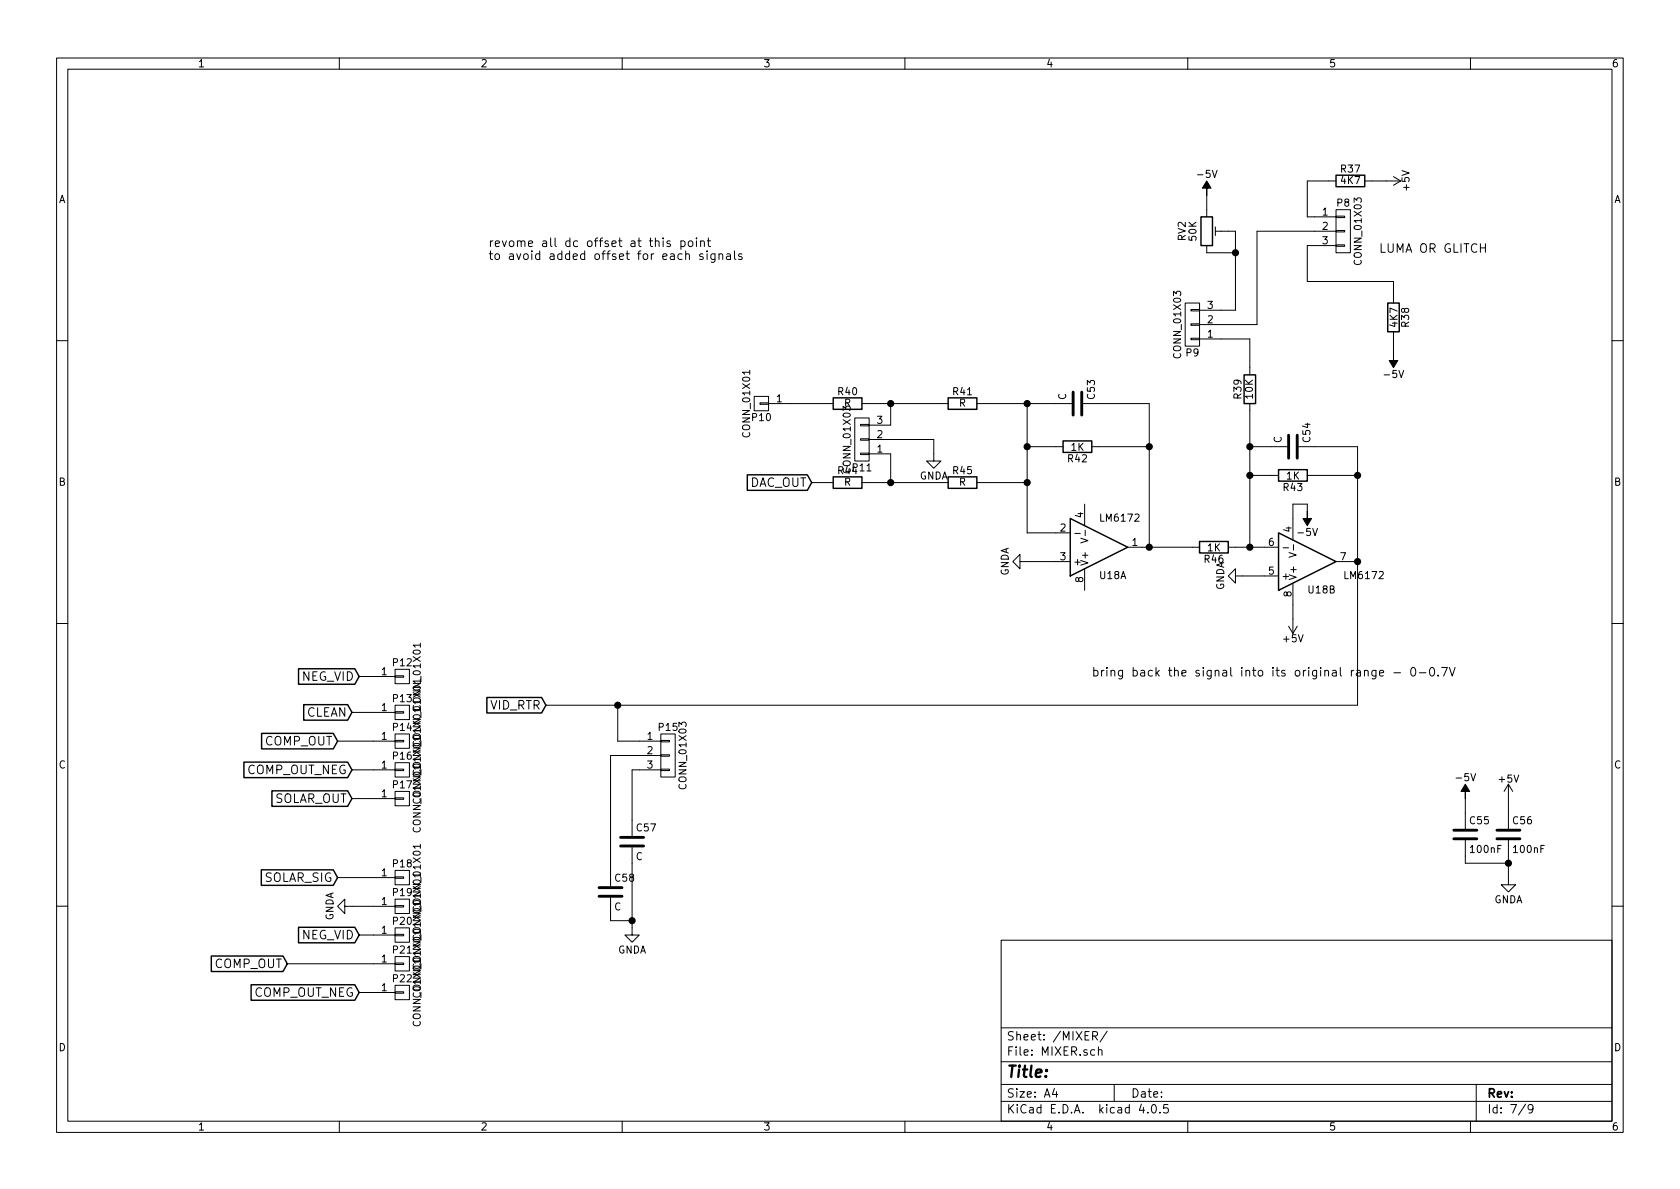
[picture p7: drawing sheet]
<svg xmlns="http://www.w3.org/2000/svg" width="297mm" height="210mm" viewBox="0 0 297 210" stroke-linecap="round" stroke-linejoin="round" font-family="sans-serif">
<g fill="none" stroke="#000" stroke-width=".18">
<path d="M10 10.3h277v189.9h-277zM12 12.2h273v186.1h-273zM60 10.3v1.9M110 10.3v1.9M160 10.3v1.9M210 10.3v1.9M260 10.3v1.9M213.4 34.5v3.8M236.2 38.2h1.5v.3h-1.5zM236.2 37.1h2.6v7.6h-2.6zM236.2 32h-5.1v6.3h5.1M241.3 32h6.3"/>
<path d="M246.4 31.2l1.2 .8M247.6 32l-1.2 .8M117.2 42.1v.1M117.2 42.6v1M118.5 42.7l-.4-.1-.2 .2 .1 .2 .5 .2v.3h-.6M120.4 42.7a.48 .48 0 0 1 .7 0v.8a.48 .48 0 0 1-.7 0M120.4 42.6v1.5M121.8 42.7l.2-.1 .4 .1 .1 .6-.1 .2-.4 .1-.2-.1zM123.1 42.1v.1M123.1 42.6v1M123.9 42.7h.1a.36 .36 0 0 1 .5 .1v.8M123.9 42.6v1"/>
<path d="M124.3 45l-.4-.1-.2 .2 .1 .2 .5 .2v.3h-.6M125 44.4v.1M125 44.9v1M125 42.6h.6M125.2 42.1v1.3l.4 .2M126.4 44.9v1.2l-.3 .3-.3-.1M126.4 45a.48 .48 0 0 0-.6 0v.7a.48 .48 0 0 0 .6 .1M127.1 45h.1a.36 .36 0 0 1 .6 .1v.8M127.1 44.9v1M128.5 45h.6l.1 .9M129.2 45.2l-.5 .1a.3 .3 0 0 0-.3 .3 .3 .3 0 0 0 .3 .3l.5-.1M129.9 44.4v1.3l.2 .2"/>
<path d="M131.2 45l-.4-.1-.2 .2 .1 .2 .5 .2v.3h-.6M209.5 53.6h2.6v7.6h-2.6zM210.6 54.7h1.5v.3h-1.5zM210.6 57.3h1.5v.2h-1.5zM210.6 59.8h1.5v.3h-1.5zM212.1 59.9h8.9v6.4M213.4 43.4v1.3h5M214.9 40.1v1.6M214.9 40.9h3.5v14h-6.3M236.2 43.3h1.5v.3h-1.5zM236.2 40.8h1.5v.2h-1.5zM236.2 43.4h-5.1v6.4h15.3v3.8"/>
<path d="M236.2 40.9h-14v16.5h-10.1M246.4 58.7v3.8M261.7 43.8h.9M262.6 43.1v1.5M10 60.2h2M133.3 70.1h2.6v2.5h-2.6zM134.4 71.2h1.5v.3h-1.5zM135.9 71.4h11.4M151.1 73.9h2.6v7.6h-2.6zM152.1 75.1h1.6v.2h-1.6zM152.1 77.6h1.6v.2h-1.6zM152.4 71.4h15.2"/>
<path d="M153.7 77.7h11.4v3.8h1.3l-1.3 1.3-1.3-1.3h1.3M157.5 71.4v3.8h-3.8M172.7 71.4h16.8M181.6 71.4v22.8h7.6M181.6 79h6.4M191.5 71.4h11.7v25.4M193 79h10.2M221 79h6.6M221 71.4v25.4M229.6 79h10.4v45.7h-143.5M285 60.2h2M143.5 85.3h3.8"/>
<path d="M152.1 80.1h1.6v.3h-1.6zM152.4 85.3h14M153.7 80.3h3.8v5M172.7 85.3h8.9M180.3 99.3v-1.3l-1.2 1.3 1.2 1.3v-1.3h8.9M190 94.3h1M191.1 95.2l1.3 .4-1.3 .4M191.8 89.1v3.9M191.9 93.8v.9M199.4 96.8h12.7M217.2 96.8h8.9M221 84.1h5.1"/>
<path d="M226.9 96.9h.9M227.9 97.7l1.3 .4-1.3 .4M228.7 96.3v1M231.1 90.4v-1.3h-2.5v6.4M231.1 84.1h8.9M236.2 99.3h3.8M10 110.3h2M63.5 119.6h6.3M69.8 119.5h1.6v.3h-1.6zM69.8 118.4h2.6v2.5h-2.6zM191.8 100.6v3.8M218.4 101.8v-1.2l-1.2 1.2 1.2 1.3v-1.3h7.7"/>
<path d="M227.8 110.7l.8 1.3M228.6 103.1v8.9M229.4 110.7l-.8 1.3M241.2 118.7l.1-.1a.36 .36 0 0 1 .6 .2v.8M243.3 118.5v1.3l-.3 .3-.4-.1M243.3 118.6a.48 .48 0 0 0-.7 .1v.7a.48 .48 0 0 0 .7 .1M243.9 119l.8-.1-.1-.3-.5-.1-.2 .3 .1 .7h.6M246.5 119h1.1M249.6 118.2l.2-.2a.81 .81 0 0 1 .5 .8 .81 .81 0 0 1-.5 .8l-.2-.2-.2-.4zM251 119h1.1M252.9 118.2l.2-.2a.81 .81 0 0 1 .6 .8 .81 .81 0 0 1-.6 .8l-.2-.2-.1-.4zM254.3 119.4v.2"/>
<path d="M254.9 118h1l-.7 1.6M256.3 118l.5 1.6 .5-1.6M285 110.3h2M59.7 131.1h10.1M62.2 136.1h7.6M62.2 126h7.6M69.8 139.9h2.6v2.6h-2.6zM69.8 136h1.6v.3h-1.6zM69.8 134.9h2.6v2.5h-2.6zM69.8 130.9h1.6v.3h-1.6zM69.8 129.8h2.6v2.5h-2.6zM69.8 125.9h1.6v.2h-1.6z"/>
<path d="M69.8 124.7h2.6v2.5h-2.6zM73.1 133.6h1.2l-1.2 .7h1.2M73.1 132.3h1.2l-1.2 .7h1.2M73.1 128.5h1.2l-1.2 .7h1.2M73.1 127.2h1.2l-1.2 .7h1.2M73.1 132.6l1.2 .9M73.1 127.6l1.2 .8M73.1 135.3a.76 .76 0 0 1 1.2 .3 .83 .83 0 0 1-1.2 0zM73.1 131.6a.76 .76 0 0 1 1.2 .3 .83 .83 0 0 1-1.2 0zM73.1 135a.83 .83 0 0 1 1.2 .1 .44 .44 0 0 1-.4 .6l-.7-.1-.1-.2zM73.1 130.2a.76 .76 0 0 1 1.2 .3 .83 .83 0 0 1-1.2 0zM73.1 129.9a.83 .83 0 0 1 1.2 .2 .44 .44 0 0 1-.4 .5h-.7l-.1-.3z"/>
<path d="M73.2 126.5a.69 .69 0 0 1 1.1 .3 .83 .83 0 0 1-1.2 0zM73.2 131.1a.5 .5 0 0 0 0 .6 .5 .5 0 0 0 .6 .2l.3-.1a.41 .41 0 0 0 .1-.7M74.3 134.3h-1.2l.3 .3M74.3 130.6h-1.2l.3 .4M74.3 129.2h-1.2l.3 .3M74.3 125.5h-1.2l.3 .4M74.3 125.2v.7M74.3 128.8v.7M74.3 130.2v.8M74.3 133.9v.7M74.3 132.6l-1.2 .9M74.3 127.6l-1.2 .8"/>
<path d="M74.4 125.9v1M74.4 131v1M109.2 124.7v6.4h7.6M116.8 136h1.6v.3h-1.6zM116.8 133.5h1.6v.2h-1.6zM116.8 130.9h1.6v.3h-1.6zM116.8 129.8h2.6v7.6h-2.6zM116.8 136.1h-5v11.7M116.8 133.6h-8.9v23.1M266.7 138.7v7.9M266.7 138.7l-.8 1.2M266.7 138.7l.8 1.2"/>
<path d="M59.7 155.2h10.1M62.2 141.2h7.6M69.8 159h2.6v2.5h-2.6zM69.8 155.1h1.6v.2h-1.6zM69.8 153.9h2.6v2.6h-2.6zM69.8 141.1h1.6v.2h-1.6zM107.9 158.7v4.1h3.9M111.8 149.9v15.4h1.2l-1.2 1.3-1.3-1.3h1.3M259.1 141.2v5.4M259.1 148.6v4h7.6M266.7 148.6v7.9h1.3l-1.3 1.2-1.3-1.2h1.3M10 160.2h2"/>
<path d="M50.8 170.4h19M61 160.3v-1.3l-1.3 1.3 1.3 1.2v-1.2h8.8M63.5 165.3h6.3M63.5 175.5h6.3M69.8 160.1h1.6v.3h-1.6zM69.8 165.2h1.6v.3h-1.6zM69.8 164.1h2.6v2.5h-2.6zM69.8 170.3h1.6v.3h-1.6zM69.8 169.2h2.6v2.5h-2.6zM69.8 175.4h1.6v.2h-1.6zM69.8 174.2h2.6v2.6h-2.6zM73.1 167.9h1.2l-1.2 .7h1.2"/>
<path d="M73.1 166.6h1.2l-1.2 .7h1.2M73.1 173h1.2l-1.2 .7h1.2M73.1 171.6h1.2l-1.2 .8h1.2M73.1 178h1.2l-1.2 .8h1.2M73.1 176.7h1.2l-1.2 .7h1.2M73.1 166.9l1.2 .9M73.1 172l1.2 .8M73.1 169.3a.83 .83 0 0 1 1.2 .1 .44 .44 0 0 1-.4 .6l-.7-.1-.1-.2zM73.1 174.4a.83 .83 0 0 1 1.2 .1 .44 .44 0 0 1-.4 .6l-.7-.1-.1-.2zM73.1 179.5a.83 .83 0 0 1 1.2 .1 .44 .44 0 0 1-.4 .5h-.7l-.1-.2zM73.2 170.5a.5 .5 0 0 0 0 .6 .5 .5 0 0 0 .6 .1l.3-.1a.41 .41 0 0 0 .1-.6M73.2 175.6a.5 .5 0 0 0 0 .6 .5 .5 0 0 0 .6 .1l.3-.1a.41 .41 0 0 0 .1-.6"/>
<path d="M73.2 169.5a.69 .69 0 0 1 1.1 .3 .83 .83 0 0 1-1.2 0zM73.2 165.9a.69 .69 0 0 1 1.1 .3 .83 .83 0 0 1-1.2 0zM73.2 174.6a.69 .69 0 0 1 1.1 .3 .83 .83 0 0 1-1.2 0zM73.2 171a.69 .69 0 0 1 1.1 .3 .83 .83 0 0 1-1.2 0zM74.3 168.5h-1.2l.3 .4M74.3 173.6h-1.2l.3 .4M74.3 170h-1.2l.3 .3M74.3 168.2v.7M74.3 169.6v.7M74.3 173.3v.7M74.3 166.9l-1.2 .9M74.3 172l-1.2 .8"/>
<path d="M74.4 170.4v.9M74.4 175.5v.9M177 166.3h108v32h-108zM285 160.2h2M60 198.3v1.9M73.2 180.6a.5 .5 0 0 0 0 .7 .5 .5 0 0 0 .6 .1l.3-.1a.41 .41 0 0 0 .1-.7M110 198.3v1.9M160 198.3v1.9M177 194.8h108M177 191.8h108M177 187.8h108M177 181.8h108"/>
<path d="M186.4 192.5l-.3 1h.9M186.8 193v1M193.2 183.2l.7-.1 .2-.2-.1-.3-.2-.2h-.6v1.5M193.5 183.2l.6 .7M194.2 185.7l.2-.1 .4 .1v.9M194.2 185.1v1.5M195.8 182.3l-1.3 2M197 191.8v3M201.8 195.2l-.4 1.1h1M202.9 196.7v.1M203.8 195.4l.1-.1a.81 .81 0 0 1 .6 .6 .81 .81 0 0 1-.3 .8l-.1 .1a.8 .8 0 0 1-.6-.6 .8 .8 0 0 1 .3-.8zM205.1 196.7v.1"/>
<path d="M206.5 195.3h-.7l-.1 .7 .2-.1 .5 .1 .2 .2-.1 .5-.2 .1-.6-.1M210 198.3v1.9M260 198.3v1.9M261 191.8v6.5M269.7 195.2l-1.2 2M271 196l-.2 .3h-.3l-.3-.3v-.4l.1-.2 .5-.1 .2 .2a1.19 1.19 0 0 1-.2 1.2l-.5 .1"/>
</g>
<g fill="none" stroke="#000" stroke-width=".25">
<path d="M212.3 38.3h2.1v5.1h-2.1zM236.2 31h5.1v2h-5.1zM245.4 53.6h2v5.1h-2zM147.3 70.4h5.1v2h-5.1zM167.6 70.4h5.1v2h-5.1zM188 78h5v2h-5zM220 66.3h2v5.1h-2zM132.1 84h10.6l.8 1.3-.8 1.4h-10.6zM147.3 84.3h5.1v2.1h-5.1zM167.6 84.3h5.1v2.1h-5.1zM189.2 91.7l10.2 5.1-10.2 5zM212.1 95.8h5.1v2h-5.1z"/>
<path d="M226.1 83.1h5v2h-5zM226.1 94.2l10.1 5.1-10.1 5.1zM52.8 118.3h9.9l.8 1.3-.8 1.4h-9.9zM43.1 134.8h18.4l.7 1.3-.7 1.4h-18.4zM46.3 129.7h12.6l.8 1.4-.8 1.3h-12.6zM48.1 139.8h13.4l.7 1.4-.7 1.4h-13.4zM53.7 124.6h7.8l.7 1.4-.7 1.3h-7.8zM86.1 123.3h9.7l.7 1.4-.7 1.4h-9.7zM46.2 153.8h12.7l.8 1.4-.8 1.4h-12.7zM37.4 169.1h12.6l.8 1.3-.8 1.4h-12.6zM44.4 174.1h18.3l.8 1.4-.8 1.4h-18.3zM52.8 164h9.9l.8 1.3-.8 1.4h-9.9z"/>
</g>
<g fill="#000" stroke="#000" stroke-width=".25">
<circle cx="218.4" cy="44.7" r=".51"/>
<circle cx="157.5" cy="71.4" r=".51"/>
<circle cx="181.6" cy="71.4" r=".51"/>
<circle cx="181.6" cy="79" r=".51"/>
<circle cx="203.2" cy="79" r=".51"/>
<circle cx="221" cy="79" r=".51"/>
<circle cx="157.5" cy="85.3" r=".51"/>
<circle cx="181.6" cy="85.3" r=".51"/>
<circle cx="203.2" cy="96.8" r=".51"/>
<circle cx="221" cy="96.8" r=".51"/>
<circle cx="221" cy="84.1" r=".51"/>
<circle cx="240" cy="84.1" r=".51"/>
<circle cx="240" cy="99.3" r=".51"/>
<circle cx="109.2" cy="124.7" r=".51"/>
<circle cx="266.7" cy="152.6" r=".51"/>
<circle cx="111.8" cy="162.8" r=".51"/>
</g>
<path d="M213.4 32l.7 1.3h-.7v1.2v-1.2h-.8zM246.4 62.5v1.2h.7l-.7 1.3-.8-1.3h.8zM231.1 90.4v1.3h.8l-.8 1.3-.7-1.3h.7zM259.1 138.7l.7 1.2h-.7v1.3v-1.3h-.8z" fill="#000" stroke="#000" stroke-width=".18"/>
<path d="M189.7 69.3v4.1M191.3 69.3v4.1M227.8 77v4M229.4 77v4M105.9 158.5h4.1M105.9 157h4.1M109.7 149.6h4.1M109.7 148.1h4.1M257 148.3h4.1M257 146.8h4.1M264.7 148.3h4M264.7 146.8h4" fill="none" stroke="#000" stroke-width=".51"/>
<text font-size="2.8" x="178" y="190.5">Title:</text>
<g font-size="2.1">
<text x="86.4" y="43.7">revome all dc offset at this point</text>
<text x="86.4" y="46">to avoid added offset for each signals</text>
<text x="243.8" y="44.7">LUMA OR GLITCH</text>
<text x="132.3" y="86.1">DAC_OUT</text>
<text x="193" y="119.6">bring back the signal into its original range - 0-0.7V</text>
<text x="53.3" y="120.4">NEG_VID</text>
<text x="86.5" y="125.5">VID_RTR</text>
<text x="46.7" y="131.8">COMP_OUT</text>
<text x="54" y="126.7">CLEAN</text>
<text x="43.5" y="136.9">COMP_OUT_NEG</text>
<text x="48.2" y="142">SOLAR_OUT</text>
<text x="46.5" y="156">SOLAR_SIG</text>
<text x="53.3" y="166.1">NEG_VID</text>
<text x="37.8" y="171.2">COMP_OUT</text>
<text x="44.8" y="176.3">COMP_OUT_NEG</text>
<text x="178" y="184">Sheet: /MIXER/</text>
<text x="178" y="186.7">File: MIXER.sch</text>
<text x="178" y="196.9">KiCad E.D.A. kicad 4.0.5</text>
<text x="178" y="194.1">Size: A4</text>
<text x="200" y="194.1">Date:</text>
<text x="263" y="194.1">Rev:</text>
<text x="263" y="196.9">Id: 7/9</text>
</g>
<g font-size="1.8">
<text x="35" y="11.9">1</text>
<text x="85" y="11.9">2</text>
<text x="135" y="11.9">3</text>
<text x="185" y="11.9">4</text>
<text x="235" y="11.9">5</text>
<text x="285" y="11.9">6</text>
<text x="10.4" y="35.9">A</text>
<text x="212" y="31.4">-5V</text>
<text x="237.1" y="30.5">R37</text>
<text x="237.1" y="32.5">4K7</text>
<text x="249.2" y="33.6" transform="rotate(-90 249.2 33.6)">+5V</text>
<text x="285.4" y="35.9">A</text>
<text x="233.8" y="38.1">1</text>
<text x="233.8" y="40.6">2</text>
<text x="236.4" y="36.5">P8</text>
<text x="209.6" y="42.6" transform="rotate(-90 209.6 42.6)">RV2</text>
<text x="211.5" y="42.5" transform="rotate(-90 211.5 42.5)">50K</text>
<text x="233.8" y="43.2">3</text>
<text x="240.7" y="46.5" transform="rotate(-90 240.7 46.5)">CONN_01X03</text>
<text x="213.5" y="59.7">1</text>
<text x="213.5" y="57.1">2</text>
<text x="213.5" y="54.6">3</text>
<text x="247.1" y="57.8" transform="rotate(-90 247.1 57.8)">4K7</text>
<text x="249.1" y="57.8" transform="rotate(-90 249.1 57.8)">R38</text>
<text x="208.8" y="63" transform="rotate(-90 208.8 63)">CONN_01X03</text>
<text x="209.8" y="63">P9</text>
<text x="137.3" y="71.1">1</text>
<text x="148.2" y="69.9">R40</text>
<text x="149.2" y="71.9">R</text>
<text x="168.6" y="69.9">R41</text>
<text x="169.5" y="71.9">R</text>
<text x="188.5" y="70.7" transform="rotate(-90 188.5 70.7)">C</text>
<text x="193.6" y="70.5" transform="rotate(-90 193.6 70.5)">C53</text>
<text x="219.5" y="70.5" transform="rotate(-90 219.5 70.5)">R39</text>
<text x="221.5" y="70.5" transform="rotate(-90 221.5 70.5)">10K</text>
<text x="245" y="66.8">-5V</text>
<text x="132.6" y="77" transform="rotate(-90 132.6 77)">CONN_01X01</text>
<text x="133" y="74.4">P10</text>
<text x="155.1" y="77.5">2</text>
<text x="155.1" y="74.9">3</text>
<text x="148.2" y="83.8">R44</text>
<text x="150.4" y="83.4" transform="rotate(-90 150.4 83.4)">CONN_01X03</text>
<text x="150.8" y="83.3">P11</text>
<text x="155.1" y="80">1</text>
<text x="168.6" y="83.8">R45</text>
<text x="188.9" y="81.7">R42</text>
<text x="189.4" y="79.7">1K</text>
<text x="226.6" y="78.4" transform="rotate(-90 226.6 78.4)">C</text>
<text x="231.7" y="78.1" transform="rotate(-90 231.7 78.1)">C54</text>
<text x="10.4" y="85.9">B</text>
<text x="149.2" y="85.9">R</text>
<text x="162.5" y="84.8">GNDA</text>
<text x="169.5" y="85.9">R</text>
<text x="227" y="86.8">R43</text>
<text x="227.5" y="84.8">1K</text>
<text x="285.4" y="85.9">B</text>
<text x="187.5" y="94">2</text>
<text x="191.5" y="91.5" transform="rotate(-90 191.5 91.5)">4</text>
<text x="194.7" y="92.2">LM6172</text>
<text x="228.3" y="94.1" transform="rotate(-90 228.3 94.1)">4</text>
<text x="229.7" y="94.8">-5V</text>
<text x="178.3" y="101.9" transform="rotate(-90 178.3 101.9)">GNDA</text>
<text x="187.5" y="99.1">3</text>
<text x="189.7" y="99.9">+</text>
<text x="192.4" y="100.1" transform="rotate(-90 192.4 100.1)">V+</text>
<text x="200.2" y="96.5">1</text>
<text x="213" y="99.5">R46</text>
<text x="213.5" y="97.5">1K</text>
<text x="224.3" y="101.6">5</text>
<text x="224.3" y="96.5">6</text>
<text x="237" y="99.1">7</text>
<text x="191.5" y="103" transform="rotate(-90 191.5 103)">8</text>
<text x="194.5" y="102.4">U18A</text>
<text x="216.4" y="104.4" transform="rotate(-90 216.4 104.4)">GNDA</text>
<text x="226.6" y="102.5">+</text>
<text x="228.3" y="105.5" transform="rotate(-90 228.3 105.5)">8</text>
<text x="229.2" y="102.6" transform="rotate(-90 229.2 102.6)">V+</text>
<text x="231.4" y="104.9">U18B</text>
<text x="237.9" y="102.4">LM6172</text>
<text x="227" y="113.6">+5V</text>
<text x="67.5" y="119.4">1</text>
<text x="69.5" y="117.8">P12</text>
<text x="67.5" y="125.7">1</text>
<text x="69.5" y="124.1">P13</text>
<text x="74.4" y="125.3" transform="rotate(-90 74.4 125.3)">CONN_01X01</text>
<text x="67.5" y="130.8">1</text>
<text x="69.5" y="129.2">P14</text>
<text x="114.5" y="130.8">1</text>
<text x="116.5" y="129.2">P15</text>
<text x="10.4" y="135.9">C</text>
<text x="67.5" y="135.9">1</text>
<text x="69.5" y="134.3">P16</text>
<text x="114.5" y="133.3">2</text>
<text x="114.5" y="135.9">3</text>
<text x="285.4" y="135.9">C</text>
<text x="67.5" y="141">1</text>
<text x="69.5" y="139.4">P17</text>
<text x="121.4" y="139.2" transform="rotate(-90 121.4 139.2)">CONN_01X03</text>
<text x="257.7" y="138.1">-5V</text>
<text x="265.1" y="138.4">+5V</text>
<text x="74.4" y="146.9" transform="rotate(-90 74.4 146.9)">CONN_01X01</text>
<text x="112.6" y="147">C57</text>
<text x="259.9" y="145.7">C55</text>
<text x="267.6" y="145.7">C56</text>
<text x="67.5" y="154.9">1</text>
<text x="69.5" y="153.4">P18</text>
<text x="108.8" y="155.9">C58</text>
<text x="112.4" y="152.1">C</text>
<text x="260.1" y="150.8">100nF</text>
<text x="267.7" y="150.8">100nF</text>
<text x="67.5" y="160">1</text>
<text x="69.5" y="158.4">P19</text>
<text x="74.4" y="160.8" transform="rotate(-90 74.4 160.8)">CONN_01X01</text>
<text x="108.6" y="161">C</text>
<text x="264.1" y="159.7">GNDA</text>
<text x="59" y="162.9" transform="rotate(-90 59 162.9)">GNDA</text>
<text x="67.5" y="165.1">1</text>
<text x="69.5" y="163.5">P20</text>
<text x="74.4" y="165.9" transform="rotate(-90 74.4 165.9)">CONN_01X01</text>
<text x="67.5" y="170.2">1</text>
<text x="69.5" y="168.6">P21</text>
<text x="69.5" y="173.7">P22</text>
<text x="109.2" y="168.6">GNDA</text>
<text x="67.5" y="175.3">1</text>
<text x="10.4" y="185.9">D</text>
<text x="285.4" y="185.9">D</text>
<text x="35" y="199.9">1</text>
<text x="85" y="199.9">2</text>
<text x="135" y="199.9">3</text>
<text x="185" y="199.9">4</text>
<text x="235" y="199.9">5</text>
<text x="285" y="199.9">6</text>
</g>
</svg>
